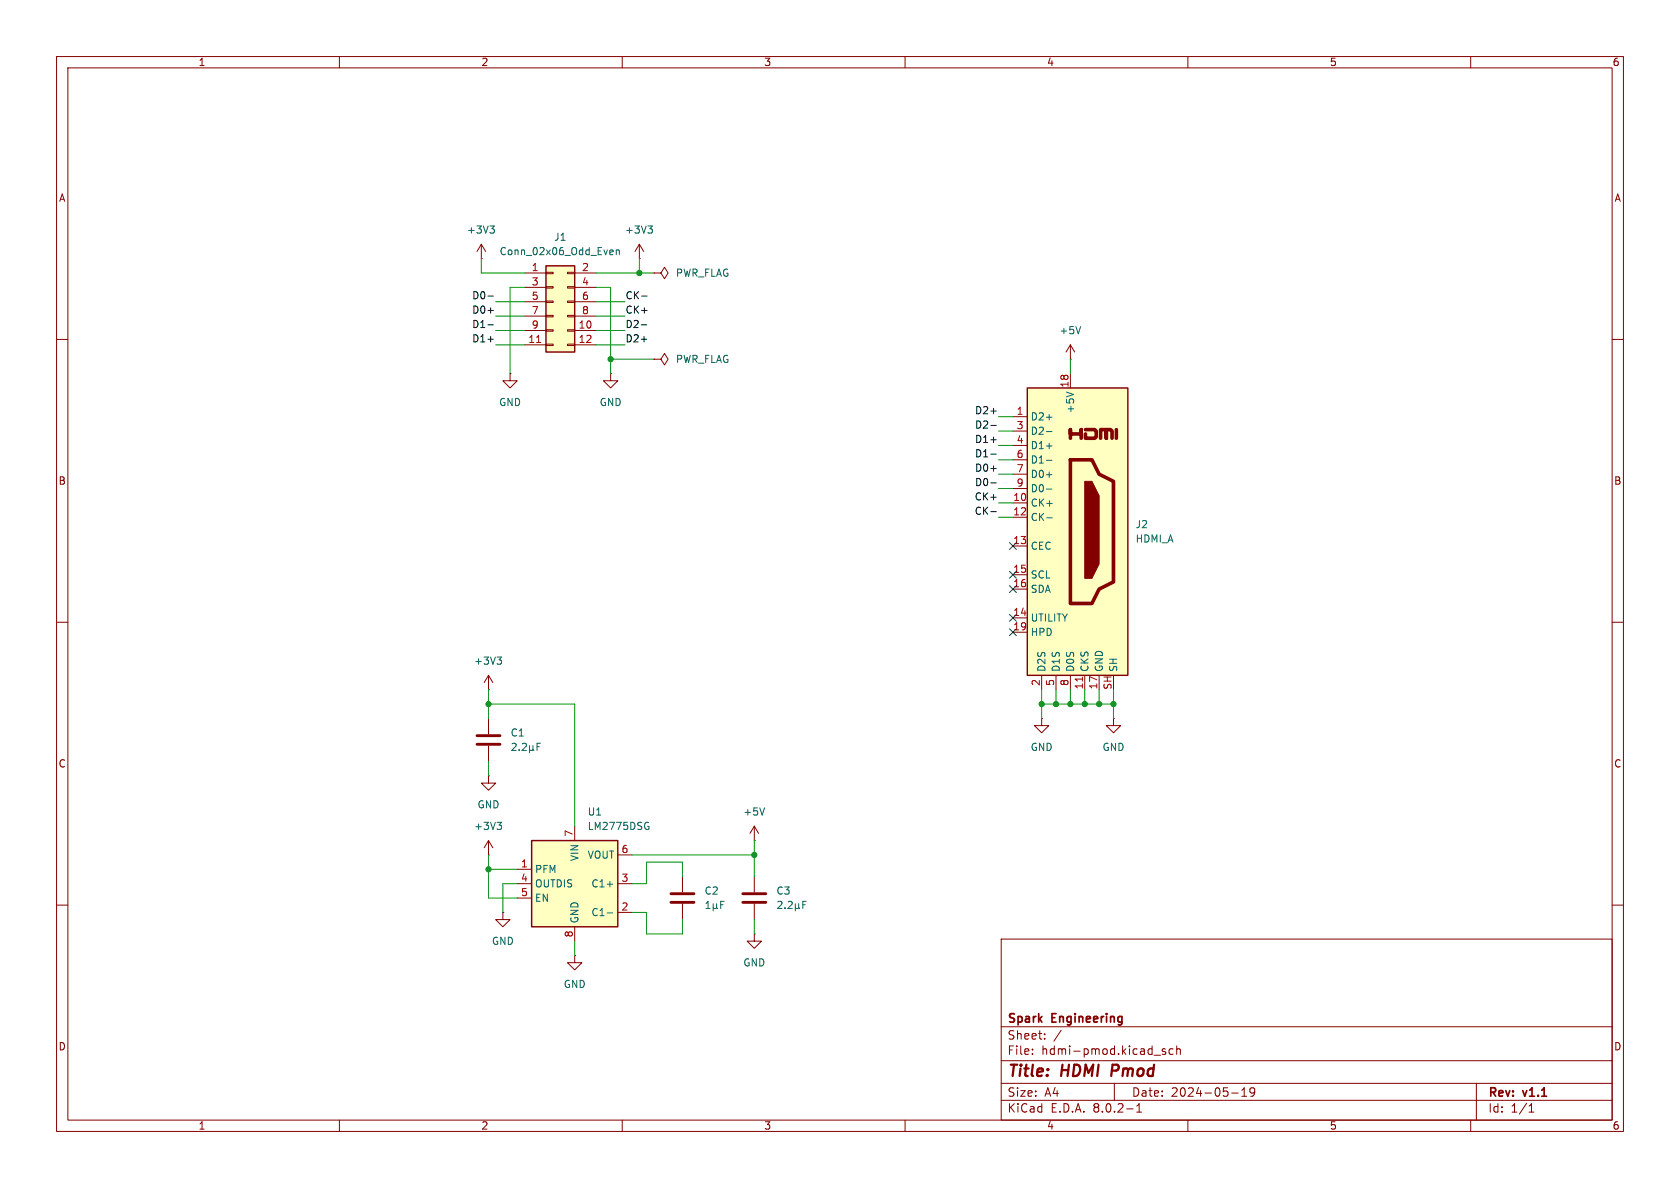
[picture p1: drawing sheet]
<svg xmlns="http://www.w3.org/2000/svg" width="297mm" height="210mm" viewBox="0 0 297 210" stroke-linecap="round" stroke-linejoin="round" font-family="sans-serif">
<g fill="none" stroke="#840000" stroke-width=".18">
<path d="M10 10h277v190h-277zM12 12h273v186h-273zM60 10v2M110 10v2M160 10v2M210 10v2M260 10v2M10 60h2M285 60h2M10 110h2M285 110h2M184.1 127v1.3h1.3l-1.3 1.2-1.2-1.2h1.2"/>
<path d="M184.1 127h.1M196.8 127v1.3h1.3l-1.3 1.2-1.2-1.2h1.2M196.8 127h.1M10 160h2M285 160h2M177 166h108v32h-108zM60 198v2M110 198v2M160 198v2M177 194.5h108M177 191.5h108M177 187.5h108"/>
<path d="M177 181.5h108M182.5 186.3v.1M182.5 185.5v.1M184.7 183.6v.1M184.7 182.8v.1M187.6 182.1l-1.3 2M197 191.5v3M199.2 196h1.1M201 196.6h.8M201 195.5l.4-.4v1.5M204 186.5h1.2M206 185.5l-.3-.1-.2 .2v.2l.5 .2v.3h-.5"/>
<path d="M207.4 185.5l-.4-.1-.3 .3v.4l.1 .2h.6M208 185.5l.2-.1 .4 .1 .1 .9M208 184.9v1.5M210 198v2M217.7 193.2h1.2M219.5 193.8h.9M219.5 192.7l.5-.4v1.5M221.8 192.9l-.3 .3h-.3l-.2-.3 .1-.5 .4-.1 .2 .1a.99 .99 0 0 1-.3 1.4h-.3M260 198v2M261 191.5v6.5M270.3 196.6h.9M270.3 195.5l.4-.4v1.5"/>
</g>
<path d="M196.7 188.2l-.3 2" fill="none" stroke="#840000" stroke-width=".4"/>
<path d="M94 148.6h15.2v15.2h-15.2z" fill="#ffffc2"/>
<path d="M94 148.6h15.2v15.2h-15.2z" fill="none" stroke="#840000" stroke-width=".25"/>
<g fill="none" stroke="#840000" stroke-width=".18">
<path d="M113 45.7h.1M113 43.2l-.7 1.3M113 43.2v2.5M113 43.2l.8 1.3M90.2 66v1.3h1.2l-1.2 1.3-1.3-1.3h1.3M90.2 66h.1M91.4 153.7h2.6M91.4 156.2h2.6M91.4 158.8h2.6M101.6 146.1v2.5M109.2 156.2h2.6M109.2 151.1h2.6"/>
<path d="M101.6 163.8v2.6M109.2 161.3h2.6"/>
</g>
<path d="M114.5 39.9h.8l-.4 .5M115.1 40.4l.2 .3v.3l-.2 .2M107.3 156.3h1M114.4 145.4h.3M114.5 146.1h.2v.4l-.2 .1M107.3 161.4h1" fill="none" stroke="#006464" stroke-width=".18"/>
<path d="M181.6 68.6h17.8v50.8h-17.8z" fill="#ffffc2"/>
<path d="M189.2 77.5v-1.6v.8h1.9v-.8v1.6M191.9 75.9h1.6l.3 .3v1l-.3 .3h-1.6v-.8M194.6 77.5v-1.6h1v1.6v-1.6h.7l.3 .3v1.3M197.4 75.9v1.6M189.2 81.3h3.8l1.3 2.5 2.5 1.3v17.8l-2.5 1.2-1.3 2.6h-3.8z" fill="none" stroke="#840000" stroke-width=".63"/>
<path d="M181.6 68.6h17.8v50.8h-17.8z" fill="none" stroke="#840000" stroke-width=".25"/>
<path d="M191.8 85.1h1.2l1.3 2.5v12.1l-1.3 2.5h-1.2z" fill="#840000" stroke="#840000" stroke-width=".18"/>
<g fill="none" stroke="#840000" stroke-width=".18">
<path d="M85.1 45.7h.1M85.1 43.2l-.8 1.3M85.1 43.2v2.5M85.1 43.2l.8 1.3M115.6 48.3h1.2l.7-1.1 .6 1.1-.6 1-.7-1M115.6 48.3h.1M107.9 66v1.3h1.3l-1.3 1.3-1.2-1.3h1.2M107.9 66h.1M115.6 63.5h1.2l.7-1 .6 1-.6 1-.7-1M115.6 63.5h.1M179.1 73.7h2.5M179.1 76.2h2.5"/>
<path d="M179.1 78.7h2.5M189.2 63.5h.1M189.2 61v2.5M189.2 66v2.6M189.2 61l-.7 1.2M189.2 61l.8 1.2M179.1 88.9h2.5M179.1 91.4h2.5M179.1 96.5h2.5M179.1 81.3h2.5M179.1 83.8h2.5M179.1 86.4h2.5"/>
<path d="M86.4 119.4l-.8 1.3M86.4 119.4v2.5M86.4 119.4l.7 1.3M179.1 109.2h2.5M179.1 101.6h2.5M179.1 104.1h2.5M179.1 111.8h2.5M184.1 119.4v2.5M186.7 119.4v2.5M189.2 119.4v2.5M191.8 119.4v2.5M194.3 119.4v2.5"/>
<path d="M86.4 121.9h.1M86.4 137.2v1.2h1.2l-1.2 1.3-1.3-1.3h1.3M86.4 137.2h.1M86.4 151.1h.1M86.4 148.6v2.5M86.4 148.6l-.8 1.3M86.4 148.6l.7 1.3M120.6 154.9v2.8M120.6 159.8v2.8M133.3 148.6h.1M133.3 146.1l-.7 1.2M133.3 146.1v2.5"/>
<path d="M133.3 154.9v2.8M133.3 159.8v2.8M133.3 146.1l.8 1.2M88.9 161.3v1.3h1.3l-1.3 1.2-1.3-1.2h1.3M88.9 161.3h.1M133.3 165.1v1.3h1.3l-1.3 1.2-1.2-1.2h1.2M133.3 165.1h.1"/>
</g>
<g fill="none" stroke="#006464" stroke-width=".18">
<path d="M86.6 39.9h.8l-.4 .5M87.1 40.4l.3 .3v.3l-.3 .2M191 57.7l-.4 1.3M185 73.8h1M185 76.3h1M185 78.8h1M188.5 69.3l1.3 .4M185 81.4h1M185 83.9h1M185 86.5h1M185.1 91.5h.9M87.9 116.1h.8l-.5 .5"/>
<path d="M88.4 116.6l.3 .3v.3l-.3 .2M87.9 145.4h.8l-.5 .4M88.4 145.8l.3 .3v.3l-.3 .2M124.8 159.7l.4-.4v1.3M126.1 159.8v1.2M126.7 159.8v.6M127.4 159.9h.4M128 159.3h-.6v1.3M135.2 142.8l-.5 1.3M137.5 159.5l.5-.2 .2 .4-.7 .9h.7M139.3 159.5l.5-.2 .3 .4-.8 .9h.8M140.6 159.8v1.2"/>
<path d="M141.2 159.8v.6M141.9 159.9h.5M142.5 159.3h-.6v1.3M124.8 160.6h.7M126.1 160.4l.2 .2h.2l.2-.2M126.7 160.4l.2 .2M138.8 160.5v.1M140.6 160.4l.2 .2h.2l.2-.2M141.2 160.4l.2 .2"/>
</g>
<path d="M191.4 119.7v.7" fill="none" stroke="#a90000" stroke-width=".18"/>
<path d="M118.6 159.5h4.1M118.6 158h4.1M131.3 159.5h4.1M131.3 158h4.1" fill="none" stroke="#840000" stroke-width=".51"/>
<path d="M96.5 47h5.1v15.2h-5.1z" fill="#ffffc2"/>
<g fill="none" stroke="#840000" stroke-width=".18">
<path d="M92.7 48.3h3.8M92.7 58.4h3.8M92.7 50.8h3.8M92.7 53.3h3.8M92.7 55.9h3.8M96.5 58.3h1.3v.2h-1.3zM96.5 55.8h1.3v.2h-1.3zM96.5 53.2h1.3v.3h-1.3zM96.5 50.7h1.3v.2h-1.3zM96.5 48.1h1.3v.3h-1.3zM100.3 58.3h1.3v.2h-1.3zM100.3 55.8h1.3v.2h-1.3z"/>
<path d="M100.3 53.2h1.3v.3h-1.3zM100.3 50.7h1.3v.2h-1.3zM100.3 48.1h1.3v.3h-1.3zM101.6 48.3h3.8M101.6 58.4h3.8M101.6 50.8h3.8M101.6 53.3h3.8M101.6 55.9h3.8M92.7 61h3.8M96.5 60.8h1.3v.3h-1.3zM100.3 60.8h1.3v.3h-1.3zM101.6 61h3.8"/>
<path d="M86.4 127v2.8M86.4 131.8v2.8M101.6 168.9v1.3h1.3l-1.3 1.3-1.3-1.3h1.3M101.6 168.9h.1"/>
</g>
<path d="M96.5 47h5.1v15.2h-5.1z" fill="none" stroke="#840000" stroke-width=".25"/>
<path d="M94.9 60.5h.7" fill="none" stroke="#a90000" stroke-width=".18"/>
<g fill="none" stroke="#006464" stroke-width=".18">
<path d="M108 44.2h.3l.1 .3-.6 .1M108.3 45h-.3M108.9 44.3l.2-.1h.3l.1 .8M108.9 44.2v.8M90.5 131.5l.5-.1 .2 .4-.7 .9h.7M91.8 132.5v.2M92.3 131.5l.5-.1 .3 .4-.8 .9h.8M93.6 132.5l.2 .2h.2l.2-.2M93.6 131.8v1.3M94.2 132.5l.2 .2M94.2 131.8v.7M94.9 132h.5"/>
<path d="M95.5 131.4h-.6v1.3"/>
</g>
<path d="M84.3 131.6h4.1M84.3 130h4.1" fill="none" stroke="#840000" stroke-width=".51"/>
<g fill="none" stroke="#0f0f0f" stroke-width=".18">
<path d="M86.3 57.4h.9M86.3 52.3h.9M86.3 60h.9M86.3 54.9h.9M113.4 57.4h.9M113.4 60h.9M113.4 52.3h1M175.2 72.7h.9M175.2 77.7h.9M175.2 75.2h.9M175.2 80.3h.9M175.2 82.8h.9"/>
<path d="M175.2 85.4h.9M175.2 90.4h.9"/>
</g>
<g fill="none" stroke="#009600" stroke-width=".18">
<path d="M85.1 45.7v2.6h7.6M87.6 53.3h5.1M87.6 58.4h5.1M87.6 55.9h5.1M92.7 50.8h-2.5v15.2M105.4 53.3h5.1M105.4 50.8h2.5v15.2M105.4 58.4h5.1M105.4 55.9h5.1M105.4 48.3h10.2M113 45.7v2.6M87.6 61h5.1"/>
<path d="M105.4 61h5.1M107.9 63.5h7.7M176.5 76.2h2.6M176.5 73.7h2.6M176.5 78.7h2.6M189.2 63.5v2.5M176.5 83.8h2.6M176.5 86.4h2.6M176.5 81.3h2.6M176.5 88.9h2.6M176.5 91.4h2.6M86.4 124.5h15.2v21.6"/>
<path d="M86.4 121.9v5.1M86.4 134.6v2.6M184.1 124.5h12.7M184.1 121.9v5.1M186.7 121.9v2.6M189.2 121.9v2.6M191.8 121.9v2.6M194.3 121.9v2.6M196.8 121.9v5.1M86.4 151.1v7.7h5M86.4 153.7h5M91.4 156.2h-2.5v5.1"/>
<path d="M111.8 151.1h21.5M120.6 154.9v-2.5h-6.3v3.8h-2.5M133.3 148.6v6.3M101.6 166.4v2.5M111.8 161.3h2.5v3.8h6.3v-2.5M133.3 162.6v2.5"/>
</g>
<path d="M178.5 95.9l1.2 1.2M179.7 95.9l-1.2 1.2M178.5 108.6l1.2 1.2M178.5 101l1.2 1.2M178.5 103.5l1.2 1.2M178.5 111.2l1.2 1.2M179.7 108.6l-1.2 1.2M179.7 101l-1.2 1.2M179.7 103.5l-1.2 1.2M179.7 111.2l-1.2 1.2" fill="none" stroke="#000084" stroke-width=".18"/>
<g fill="#009600" stroke="#009600" stroke-width=".18">
<circle cx="113" cy="48.3" r=".46"/>
<circle cx="107.9" cy="63.5" r=".46"/>
<circle cx="86.4" cy="153.7" r=".46"/>
<circle cx="133.3" cy="151.1" r=".46"/>
<circle cx="86.4" cy="124.5" r=".46"/>
<circle cx="189.2" cy="124.5" r=".46"/>
<circle cx="184.1" cy="124.5" r=".46"/>
<circle cx="191.8" cy="124.5" r=".46"/>
<circle cx="194.3" cy="124.5" r=".46"/>
<circle cx="196.8" cy="124.5" r=".46"/>
<circle cx="186.7" cy="124.5" r=".46"/>
</g>
<g font-size="2.8" fill="#840000">
<text x="178" y="190.9">Title:</text>
<text x="187.7" y="190.9">HDMI</text>
<text x="197.3" y="190.9">Pmod</text>
</g>
<g font-size="2.1" fill="#840000">
<text x="178" y="184">Sheet:</text>
<text x="178" y="181.2">Spark</text>
<text x="186" y="181.2">Engineering</text>
<text x="178" y="186.7">File:</text>
<text x="184.1" y="186.7">hdmi-pmod.kicad_sch</text>
<text x="178" y="196.9">KiCad</text>
<text x="178" y="194.1">Size:</text>
<text x="184.7" y="194.1">A4</text>
<text x="185.7" y="196.9">E.D.A.</text>
<text x="193.3" y="196.9">8.0.2-1</text>
<text x="200" y="194.1">Date:</text>
<text x="207" y="194.1">2024-05-19</text>
<text x="263" y="194.3">Rev:</text>
<text x="263" y="196.9">Id:</text>
<text x="267.1" y="196.9">1/1</text>
<text x="269.4" y="194.3">v1.1</text>
</g>
<g font-size="1.8" fill="#840000">
<text x="35" y="11.9">1</text>
<text x="85" y="11.9">2</text>
<text x="135" y="11.9">3</text>
<text x="185" y="11.9">4</text>
<text x="235" y="11.9">5</text>
<text x="285" y="11.9">6</text>
<text x="10.3" y="35.9">A</text>
<text x="285.3" y="35.9">A</text>
<text x="10.3" y="85.9">B</text>
<text x="285.3" y="85.9">B</text>
<text x="10.3" y="135.9">C</text>
<text x="285.3" y="135.9">C</text>
<text x="10.3" y="185.9">D</text>
<text x="285.3" y="185.9">D</text>
<text x="35" y="199.9">1</text>
<text x="85" y="199.9">2</text>
<text x="135" y="199.9">3</text>
<text x="185" y="199.9">4</text>
<text x="235" y="199.9">5</text>
<text x="285" y="199.9">6</text>
</g>
<g font-size="1.8" fill="#006464">
<text x="82.4" y="41.5">+3V3</text>
<text x="110.4" y="41.5">+3V3</text>
<text x="88.2" y="45.3">Conn_02x06_Odd_Even</text>
<text x="97.9" y="42.8">J1</text>
<text x="119.4" y="49.1">PWR_FLAG</text>
<text x="187.2" y="59.3">+5V</text>
<text x="119.4" y="64.4">PWR_FLAG</text>
<text x="88.1" y="72">GND</text>
<text x="105.9" y="72">GND</text>
<text x="182.1" y="74.5">D2+</text>
<text x="182.1" y="77.1">D2-</text>
<text x="190.1" y="73.2" transform="rotate(-90 190.1 73.2)">+5V</text>
<text x="182.1" y="79.6">D1+</text>
<text x="182.1" y="82.1">D1-</text>
<text x="182.1" y="89.8">CK+</text>
<text x="182.1" y="84.7">D0+</text>
<text x="182.1" y="87.2">D0-</text>
<text x="182.1" y="92.3">CK-</text>
<text x="200.7" y="93.6">J2</text>
<text x="182.1" y="97.4">CEC</text>
<text x="200.7" y="96.1">HDMI_A</text>
<text x="182.1" y="102.5">SCL</text>
<text x="182.1" y="105">SDA</text>
<text x="182.1" y="110.1">UTILITY</text>
<text x="182.1" y="112.6">HPD</text>
<text x="83.7" y="117.7">+3V3</text>
<text x="185" y="118.9" transform="rotate(-90 185 118.9)">D2S</text>
<text x="187.6" y="118.9" transform="rotate(-90 187.6 118.9)">D1S</text>
<text x="190.1" y="118.9" transform="rotate(-90 190.1 118.9)">D0S</text>
<text x="192.6" y="118.9" transform="rotate(-90 192.6 118.9)">CKS</text>
<text x="195.2" y="118.9" transform="rotate(-90 195.2 118.9)">GND</text>
<text x="197.7" y="118.9" transform="rotate(-90 197.7 118.9)">SH</text>
<text x="90.2" y="130.4">C1</text>
<text x="182.1" y="132.9">GND</text>
<text x="194.8" y="132.9">GND</text>
<text x="84.3" y="143.1">GND</text>
<text x="83.7" y="146.9">+3V3</text>
<text x="103.8" y="144.4">U1</text>
<text x="103.8" y="146.9">LM2775DSG</text>
<text x="131.3" y="144.4">+5V</text>
<text x="94.5" y="154.5">PFM</text>
<text x="102.5" y="152.3" transform="rotate(-90 102.5 152.3)">VIN</text>
<text x="103.8" y="152">VOUT</text>
<text x="94.5" y="157.1">OUTDIS</text>
<text x="94.5" y="159.6">EN</text>
<text x="104.5" y="157.1">C1+</text>
<text x="124.5" y="158.3">C2</text>
<text x="137.2" y="158.3">C3</text>
<text x="86.9" y="167.2">GND</text>
<text x="102.5" y="163.3" transform="rotate(-90 102.5 163.3)">GND</text>
<text x="104.5" y="162.2">C1-</text>
<text x="131.3" y="171">GND</text>
<text x="99.6" y="174.9">GND</text>
</g>
<g font-size="1.8" fill="#0f0f0f">
<text x="83.4" y="53">D0-</text>
<text x="110.5" y="53">CK-</text>
<text x="83.4" y="55.5">D0+</text>
<text x="83.4" y="58.1">D1-</text>
<text x="110.5" y="55.5">CK+</text>
<text x="110.5" y="58.1">D2-</text>
<text x="83.4" y="60.6">D1+</text>
<text x="110.5" y="60.6">D2+</text>
<text x="172.3" y="73.3">D2+</text>
<text x="172.3" y="75.9">D2-</text>
<text x="172.3" y="78.4">D1+</text>
<text x="172.3" y="80.9">D1-</text>
<text x="172.3" y="83.5">D0+</text>
<text x="172.2" y="88.6">CK+</text>
<text x="172.3" y="86">D0-</text>
<text x="172.2" y="91.1">CK-</text>
</g>
<g font-size="1.8" fill="#a90000">
<text x="93.9" y="48">1</text>
<text x="93.9" y="50.5">3</text>
<text x="93.9" y="53.1">5</text>
<text x="102.8" y="48">2</text>
<text x="102.8" y="50.5">4</text>
<text x="102.8" y="53.1">6</text>
<text x="93.9" y="55.6">7</text>
<text x="93.9" y="58.2">9</text>
<text x="102.2" y="58.2">10</text>
<text x="102.8" y="55.6">8</text>
<text x="93.3" y="60.7">11</text>
<text x="102.2" y="60.7">12</text>
<text x="189" y="68.6" transform="rotate(-90 189 68.6)">18</text>
<text x="179.6" y="73.4">1</text>
<text x="179.6" y="75.9">3</text>
<text x="179.6" y="78.5">4</text>
<text x="179.6" y="81">6</text>
<text x="179.6" y="83.6">7</text>
<text x="179" y="88.6">10</text>
<text x="179.6" y="86.1">9</text>
<text x="179" y="91.2">12</text>
<text x="179" y="96.3">13</text>
<text x="179" y="101.3">15</text>
<text x="179" y="103.9">16</text>
<text x="179" y="109">14</text>
<text x="179" y="111.5">19</text>
<text x="183.9" y="121.4" transform="rotate(-90 183.9 121.4)">2</text>
<text x="186.4" y="121.4" transform="rotate(-90 186.4 121.4)">5</text>
<text x="189" y="121.4" transform="rotate(-90 189 121.4)">8</text>
<text x="191.5" y="122" transform="rotate(-90 191.5 122)">11</text>
<text x="194.1" y="122" transform="rotate(-90 194.1 122)">17</text>
<text x="196.6" y="122" transform="rotate(-90 196.6 122)">SH</text>
<text x="101.3" y="148" transform="rotate(-90 101.3 148)">7</text>
<text x="92" y="153.4">1</text>
<text x="92" y="156">4</text>
<text x="109.8" y="156">3</text>
<text x="109.8" y="150.9">6</text>
<text x="92" y="158.5">5</text>
<text x="109.8" y="161">2</text>
<text x="101.3" y="165.8" transform="rotate(-90 101.3 165.8)">8</text>
</g>
</svg>
